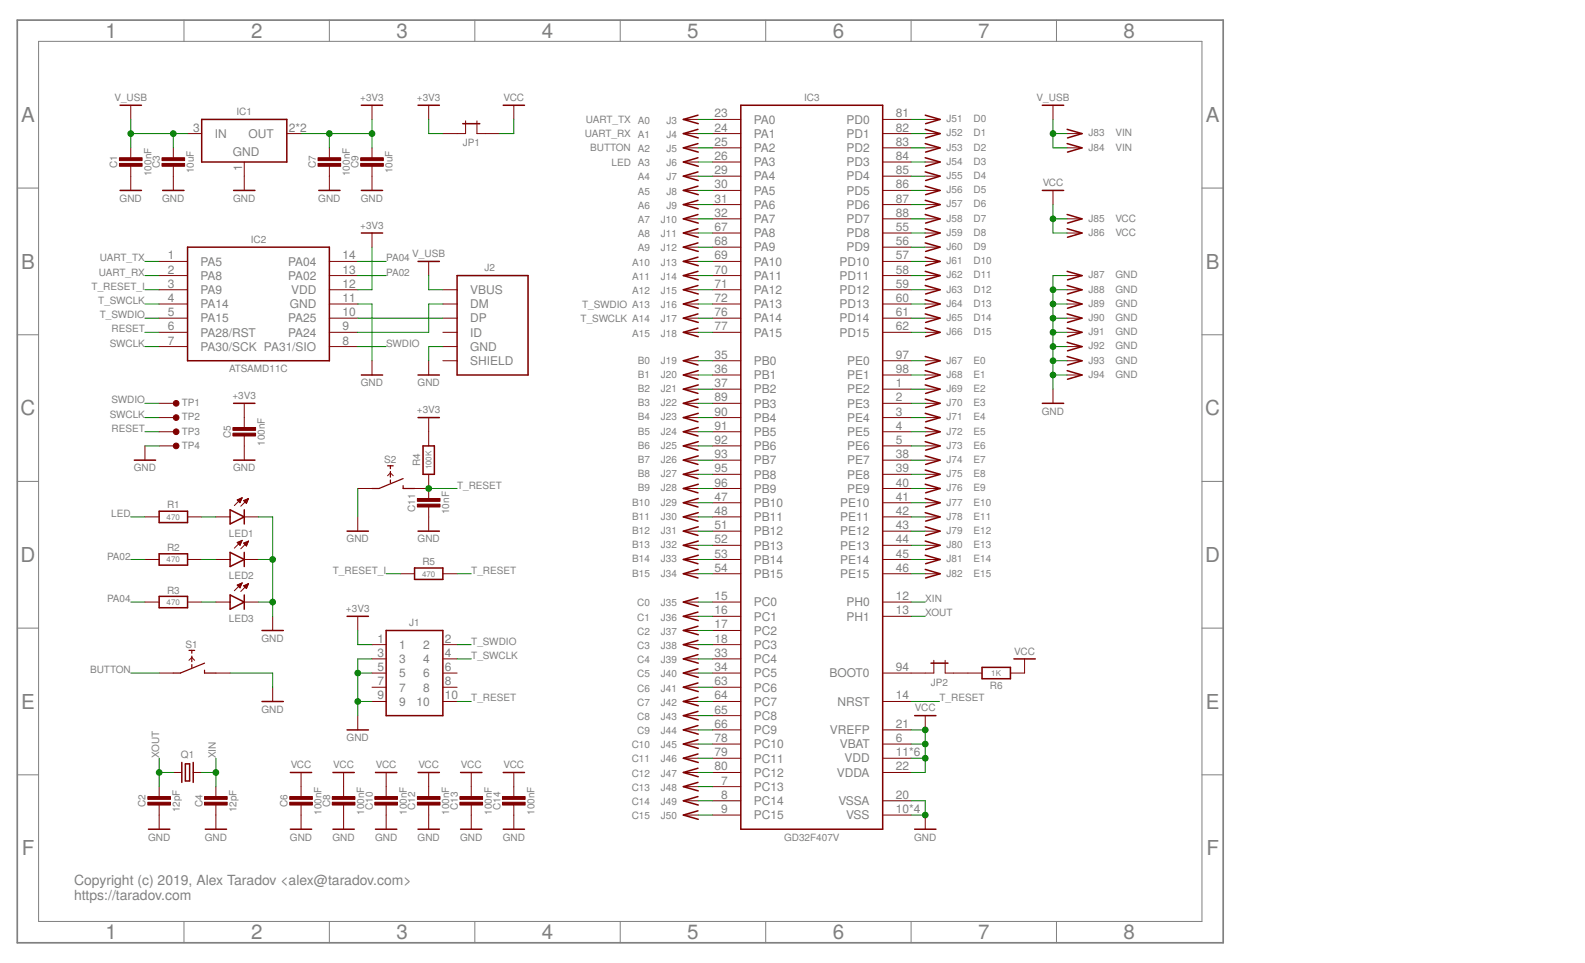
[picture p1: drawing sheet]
<svg xmlns="http://www.w3.org/2000/svg" width="356mm" height="216mm" viewBox="0 0 356 216" stroke-linecap="round" stroke-linejoin="round" font-family="sans-serif">
<path d="M3.9 4.5h270.5v206.9h-270.5z" fill="none" stroke="#808080" stroke-width=".38"/>
<g fill="none" stroke="#808080" stroke-width=".22">
<path d="M8.7 9.3h261v197.3h-261zM41.3 4.5v4.8M73.9 4.5v4.8M106.5 4.5v4.8M139.1 4.5v4.8M171.8 4.5v4.8M204.4 4.5v4.8M237 4.5v4.8M3.9 42.2h4.8M269.7 42.2h4.7M3.9 75.1h4.8M269.7 75.1h4.7"/>
<path d="M3.9 107.9h4.8M269.7 107.9h4.7M3.9 140.8h4.8M269.7 140.8h4.7M3.9 173.7h4.8M269.7 173.7h4.7M41.3 206.6v4.8M73.9 206.6v4.8M106.5 206.6v4.8M139.1 206.6v4.8M171.8 206.6v4.8M204.4 206.6v4.8"/>
<path d="M237 206.6v4.8"/>
</g>
<g fill="none" stroke="#800000" stroke-width=".34">
<path d="M26.9 23.6h4.8M45.3 26.8h19v9.5h-19zM81.1 23.6h4.7M93.8 23.6h4.8M103.8 27.7h3.8M112.9 23.6h4.8M156.6 25.8l-3.3 1 3.4 .9M156.6 32.2l-3.3 .9 3.4 1M156.6 29l-3.3 1 3.4 .9M156.6 35.4l-3.3 .9 3.4 1M156.6 38.5l-3.3 1 3.4 1M166.2 23.6h31.8v162.3h-31.8z"/>
<path d="M207.6 25.8l3.3 1-3.2 .9M207.6 29l3.3 1-3.2 .9M207.6 32.2l3.3 .9-3.2 1M207.6 35.4l3.3 .9-3.2 1M207.6 38.5l3.3 1-3.2 1M233.8 23.6h4.8M239.4 29l3.4 1-3.3 .9M239.4 32.2l3.4 .9-3.3 1M26.9 42.7h4.8M36.5 42.7h4.8M42.1 55.4h31.8v25.5h-31.8zM52.4 42.7h4.8"/>
<path d="M71.5 42.7h4.8M81.1 52.2h4.7M81.1 42.7h4.7M93.8 58.6h4.8M156.6 41.7l-3.3 1 3.4 .9M156.6 44.9l-3.3 1 3.4 .9M156.6 48.1l-3.3 1 3.4 .9M156.6 51.3l-3.3 .9 3.4 1M156.6 54.5l-3.3 .9 3.4 1M156.6 57.7l-3.3 .9 3.4 1M207.6 41.7l3.3 1-3.2 .9M207.6 44.9l3.3 1-3.2 .9"/>
<path d="M207.6 48.1l3.3 1-3.2 .9M207.6 51.3l3.3 .9-3.2 1M207.6 54.5l3.3 .9-3.2 1M207.6 57.7l3.3 .9-3.2 1M233.8 42.7h4.8M239.4 51.3l3.4 .9-3.3 1M239.4 48.1l3.4 1-3.3 .9M102.6 61.8h15.9v22.3h-15.9zM156.6 60.8l-3.3 1 3.4 .9M156.6 64l-3.3 1 3.4 .9M156.6 67.2l-3.3 1 3.4 .9M156.6 70.4l-3.3 .9 3.4 1"/>
<path d="M156.6 73.6l-3.3 .9 3.4 1M156.7 79.9l-3.4 1 3.3 .9M207.6 60.8l3.3 1-3.2 .9M207.6 64l3.3 1-3.2 .9M207.6 67.2l3.3 1-3.2 .9M207.6 70.4l3.3 .9-3.2 1M207.6 73.6l3.3 .9-3.2 1M207.6 79.9l3.3 1-3.2 .9M239.4 60.8l3.4 1-3.3 .9M239.4 64l3.4 1-3.3 .9M239.4 67.2l3.4 1-3.3 .9M239.4 70.4l3.4 .9-3.3 1"/>
<path d="M239.4 73.6l3.4 .9-3.3 1M239.4 76.8l3.4 .9-3.3 1M239.4 79.9l3.4 1-3.3 .9M52.4 90.4h4.8M81.1 84.1h4.7M93.8 84.1h4.8M93.8 93.6h4.8M94.9 100h2.6v6.3h-2.6zM156.7 83.1l-3.4 1 3.3 .9M156.7 86.3l-3.4 .9 3.3 1M156.7 89.5l-3.4 .9 3.3 1M156.7 92.7l-3.4 .9 3.3 1"/>
<path d="M156.7 95.8l-3.4 1 3.3 .9M156.7 99l-3.4 1 3.3 .9M207.6 83.1l3.3 1-3.2 .9M207.6 86.3l3.3 .9-3.2 1M207.6 89.5l3.3 .9-3.2 1M207.6 92.7l3.3 .9-3.2 1M207.6 95.8l3.3 1-3.2 .9M207.6 99l3.3 1-3.2 .9M233.8 90.4h4.8M239.4 83.1l3.4 1-3.3 .9M30.1 103.2h4.8M35.7 114.6h6.4v2.6h-6.4z"/>
<path d="M51.6 114.3l3.2 1.6-3.2 1.6zM52.4 103.2h4.8M54.8 114.3v3.2M77.9 119.1h4.8M93.8 119.1h4.8M156.7 102.2l-3.4 1 3.3 .9M156.7 105.4l-3.4 .9 3.3 1M156.7 108.6l-3.4 .9 3.3 1M156.7 111.8l-3.4 .9 3.3 1M156.7 114.9l-3.4 1 3.3 .9M156.7 118.1l-3.4 1 3.3 .9M207.6 102.2l3.3 1-3.2 .9"/>
<path d="M207.6 105.4l3.3 .9-3.2 1M207.6 108.6l3.3 .9-3.2 1M207.6 111.8l3.3 .9-3.2 1M207.6 114.9l3.3 1-3.2 .9M207.6 118.1l3.3 1-3.2 .9M35.7 124.2h6.4v2.5h-6.4zM35.7 133.7h6.4v2.5h-6.4zM51.6 123.8l3.2 1.6-3.2 1.6zM51.6 133.4l3.2 1.6-3.2 1.6zM54.8 123.8v3.2M54.8 133.4v3.2M77.9 138.2h4.8"/>
<path d="M93 127.3h6.4v2.6h-6.4zM156.6 134l-3.3 1 3.4 .9M156.6 137.2l-3.3 1 3.4 .9M156.7 121.3l-3.4 1 3.3 .9M156.7 124.5l-3.4 .9 3.3 1M156.7 127.7l-3.4 .9 3.3 1M207.6 121.3l3.3 1-3.2 .9M207.6 124.5l3.3 .9-3.2 1M207.6 127.7l3.3 .9-3.2 1M58.8 141.4h4.8M58.8 157.3h4.8M86.6 141.4h12.8v19h-12.8z"/>
<path d="M156.6 140.4l-3.3 1 3.4 .9M156.6 143.6l-3.3 .9 3.4 1M156.6 146.8l-3.3 .9 3.4 1M156.6 149.9l-3.3 1 3.4 .9M156.6 153.1l-3.3 1 3.4 .9M156.6 156.3l-3.3 1 3.4 .9M156.6 159.5l-3.3 .9 3.4 1M208.9 148.7h3.8M220.3 149.6h6.4v2.6h-6.4zM227.5 147.7h4.8M40.8 170.9v4.5M41.6 171.3h.9v3.8h-.9z"/>
<path d="M43.3 170.9v4.5M65.2 173.2h4.7M74.7 173.2h4.8M77.9 163.6h4.8M84.2 173.2h4.8M93.8 173.2h4.8M103.3 173.2h4.8M112.9 173.2h4.8M156.6 162.7l-3.3 .9 3.4 1M156.6 165.9l-3.3 .9 3.4 1M156.6 169l-3.3 1 3.4 .9M156.6 172.2l-3.3 1 3.4 .9"/>
<path d="M156.6 175.4l-3.3 1 3.4 .9M156.6 178.6l-3.3 .9 3.4 1M205.2 160.4h4.8M33.3 185.9h4.8M46.1 185.9h4.7M65.2 185.9h4.7M74.7 185.9h4.8M84.2 185.9h4.8M93.8 185.9h4.8M103.3 185.9h4.8M112.9 185.9h4.8M156.6 181.8l-3.3 .9 3.4 1"/>
<path d="M205.2 185.9h4.8"/>
</g>
<g fill="none" stroke="#800000" stroke-width=".22">
<path d="M29.3 23.6v3.2M29.3 33.1v2.3M29.3 37.3v5.4M38.9 33.1v2.3M38.9 37.3v5.4M42.1 30h3.2M54.8 36.3v6.4M64.3 30h3.2M73.9 33.1v2.3M73.9 37.3v5.4M83.5 23.6v3.2M83.5 33.1v2.3"/>
<path d="M83.5 37.3v5.4M96.2 23.6v3.2M104.5 27.1v2.9h-5.1M107 27.1v2.9h5.1M115.3 23.6v3.2M153.5 26.8h3.2M153.5 33.1h3.2M153.5 30h3.2M153.5 36.3h3.2M153.5 39.5h3.2M159.9 26.8h6.3M159.9 33.1h6.3"/>
<path d="M159.9 30h6.3M159.9 36.3h6.3M159.9 39.5h6.3M198 26.8h6.4M198 33.1h6.4M198 30h6.4M198 36.3h6.4M198 39.5h6.4M207.6 26.8h3.2M207.6 33.1h3.2M207.6 30h3.2M207.6 36.3h3.2"/>
<path d="M207.6 39.5h3.2M236.2 23.6v3.2M239.4 33.1h3.2M239.4 30h3.2M35.7 58.6h6.4M73.9 58.6h6.4M83.5 52.2v3.2M96.2 58.6v3.2M153.5 58.6h3.2M153.5 42.7h3.2M153.5 45.9h3.2M153.5 49.1h3.2"/>
<path d="M153.5 52.2h3.2M153.5 55.4h3.2M159.9 58.6h6.3M159.9 42.7h6.3M159.9 45.9h6.3M159.9 49.1h6.3M159.9 52.2h6.3M159.9 55.4h6.3M198 58.6h6.4M198 42.7h6.4M198 45.9h6.4M198 49.1h6.4"/>
<path d="M198 52.2h6.4M198 55.4h6.4M207.6 58.6h3.2M207.6 42.7h3.2M207.6 45.9h3.2M207.6 49.1h3.2M207.6 52.2h3.2M207.6 55.4h3.2M236.2 42.7v3.2M239.4 49.1h3.2M239.4 52.2h3.2M35.7 74.5h6.4"/>
<path d="M35.7 61.8h6.4M35.7 65h6.4M35.7 68.2h6.4M35.7 71.3h6.4M35.7 77.7h6.4M73.9 74.5h6.4M73.9 61.8h6.4M73.9 65h6.4M73.9 68.2h6.4M73.9 71.3h6.4M73.9 77.7h6.4M99.4 74.5h3.2"/>
<path d="M99.4 65h3.2M99.4 68.2h3.2M99.4 71.3h3.2M99.4 77.7h3.2M153.5 74.5h3.2M153.5 61.8h3.2M153.5 65h3.2M153.5 68.2h3.2M153.5 71.3h3.2M159.9 74.5h6.3M159.9 61.8h6.3M159.9 65h6.3"/>
<path d="M159.9 68.2h6.3M159.9 71.3h6.3M198 74.5h6.4M198 61.8h6.4M198 65h6.4M198 68.2h6.4M198 71.3h6.4M207.6 74.5h3.2M207.6 61.8h3.2M207.6 65h3.2M207.6 68.2h3.2M207.6 71.3h3.2"/>
<path d="M239.4 74.5h3.2M239.4 61.8h3.2M239.4 65h3.2M239.4 68.2h3.2M239.4 71.3h3.2M239.4 77.7h3.2M32.5 100v3.2M35.7 90.4h3.2M35.7 93.6h3.2M35.7 96.8h3.2M35.7 100h3.2M54.8 90.4v5.4"/>
<path d="M54.8 97.7v5.5M83.5 80.9v3.2M96.2 80.9v3.2M96.2 93.6v6.4M99.4 80.9h3.2M153.5 90.4h3.2M153.5 93.6h3.2M153.5 96.8h3.2M153.5 100h3.2M153.5 80.9h3.2M153.5 84.1h3.2M153.5 87.2h3.2"/>
<path d="M159.9 90.4h6.3M159.9 93.6h6.3M159.9 96.8h6.3M159.9 100h6.3M159.9 80.9h6.3M159.9 84.1h6.3M159.9 87.2h6.3M198 90.4h6.4M198 93.6h6.4M198 96.8h6.4M198 100h6.4M198 80.9h6.4"/>
<path d="M198 84.1h6.4M198 87.2h6.4M207.6 90.4h3.2M207.6 93.6h3.2M207.6 96.8h3.2M207.6 100h3.2M207.6 80.9h3.2M207.6 84.1h3.2M207.6 87.2h3.2M236.2 87.2v3.2M239.4 80.9h3.2M239.4 84.1h3.2"/>
<path d="M32.5 115.9h3.2M42.1 115.9h3.2M48.4 115.9h3.2M53.2 112.1l1.1-.5-.5 1.1zM53.3 112.2h.8M53.3 112h.8M53.5 112.3h.5M53.6 112.5h.3M53.7 111.9h.5M53.8 112.6h.1M54.1 111.7h.2M54.3 111.6l-1.7 1.7"/>
<path d="M54.7 112.2l1.1-.4-.5 1.1zM54.8 112.3h.7M54.8 112.2h.8M54.8 115.9h3.2M54.9 112.5h.5M55.1 112.6h.3M55.1 112h.5M55.2 112.8h.1M55.5 111.9h.2M55.8 111.8l-1.8 1.7M80.3 115.9v3.2M80.3 109.5h3.2"/>
<path d="M87 106.7l.6-.7 .6 .7M93 109.5h3.2M96.2 106.3v5.5M96.2 113.7v5.4M153.5 103.2h3.2M153.5 106.3h3.2M153.5 109.5h3.2M153.5 112.7h3.2M153.5 115.9h3.2M153.5 119.1h3.2M159.9 103.2h6.3M159.9 106.3h6.3"/>
<path d="M159.9 109.5h6.3M159.9 112.7h6.3M159.9 115.9h6.3M159.9 119.1h6.3M198 103.2h6.4M198 106.3h6.4M198 109.5h6.4M198 112.7h6.4M198 115.9h6.4M198 119.1h6.4M207.6 103.2h3.2M207.6 106.3h3.2"/>
<path d="M207.6 109.5h3.2M207.6 112.7h3.2M207.6 115.9h3.2M207.6 119.1h3.2M32.5 125.4h3.2M32.5 135h3.2M42.1 125.4h3.2M42.1 135h3.2M48.4 125.4h3.2M48.4 135h3.2M53.2 121.6l1.1-.5-.5 1.2zM53.2 131.2l1.1-.5-.5 1.1z"/>
<path d="M53.3 131.1h.8M53.3 121.7h.8M53.3 121.6h.8M53.3 131.3h.8M53.5 121.9h.5M53.5 131.4h.5M53.6 122h.3M53.7 131.6h.2M53.7 131h.5M53.7 121.4h.5M53.8 122.2h.1M53.8 131.8h.1"/>
<path d="M54.1 121.3h.2M54.1 130.8h.2M54.3 121.1l-1.7 1.8M54.3 130.7l-1.7 1.7M54.7 131.3l1.1-.4-.5 1.1zM54.7 131.3h.9M54.8 121.9h.7M54.8 121.7h.8M54.8 131.4h.7M54.8 125.4h3.2M54.8 135h3.2M54.9 122h.5"/>
<path d="M54.9 131.6h.5M55.1 122.2h.3M55.1 131.8h.3M55.1 121.6h.5M55.1 131.1h.5M55.2 122.4h.1M55.2 131.9h.1M55.5 131h.2M55.5 121.4h.2M55.8 121.3l-1.8 1.7M55.8 121.3l-1.1 .5 .6 .6M55.8 121.3l-.5 1.1"/>
<path d="M55.8 130.9l-1.8 1.7M61.2 138.2v3.2M80.3 138.2v3.2M89.8 128.6h3.2M99.4 128.6h3.2M153.5 125.4h3.2M153.5 135h3.2M153.5 122.3h3.2M153.5 128.6h3.2M153.5 138.2h3.2M159.9 125.4h6.3M159.9 135h6.3"/>
<path d="M159.9 122.3h6.3M159.9 128.6h6.3M159.9 138.2h6.3M198 125.4h6.4M198 135h6.4M198 122.3h6.4M198 128.6h6.4M198 138.2h6.4M207.6 125.4h3.2M207.6 122.3h3.2M207.6 128.6h3.2M35.7 150.9h3.2"/>
<path d="M42.4 148l.6-.6 .7 .6M48.4 150.9h3.2M61.2 154.1v3.2M83.5 144.5h3.1M83.5 147.7h3.1M83.5 150.9h3.1M83.5 154.1h3.1M83.5 157.3h3.1M99.4 144.5h3.2M99.4 147.7h3.2M99.4 150.9h3.2M99.4 154.1h3.2"/>
<path d="M99.4 157.3h3.2M153.5 144.5h3.2M153.5 147.7h3.2M153.5 150.9h3.2M153.5 154.1h3.2M153.5 157.3h3.2M153.5 141.4h3.2M159.9 144.5h6.3M159.9 147.7h6.3M159.9 150.9h6.3M159.9 154.1h6.3M159.9 157.3h6.3"/>
<path d="M159.9 141.4h6.3M198 157.3h6.4M209.5 148v2.9h-11.5M212 148v2.9h8.3M229.9 147.7v3.2h-3.2M35.7 176.4v2.2M38.9 173.2h1.9M43.3 173.2h2M48.4 176.4v2.2M67.5 173.2v5.4M77.1 173.2v5.4M80.3 160.4v3.2"/>
<path d="M86.6 173.2v5.4M96.2 173.2v5.4M105.7 173.2v5.4M115.3 173.2v5.4M153.5 170h3.2M153.5 179.5h3.2M153.5 173.2h3.2M153.5 163.6h3.2M153.5 166.8h3.2M153.5 160.4h3.2M153.5 176.4h3.2M159.9 170h6.3"/>
<path d="M159.9 179.5h6.3M159.9 173.2h6.3M159.9 163.6h6.3M159.9 166.8h6.3M159.9 160.4h6.3M159.9 176.4h6.3M198 170h6.4M198 179.5h6.4M198 173.2h6.4M198 163.6h6.4M198 166.8h6.4M207.6 160.4v3.2"/>
<path d="M35.7 180.5v5.4M48.4 180.5v5.4M67.5 180.5v5.4M77.1 180.5v5.4M86.6 180.5v5.4M96.2 180.5v5.4M105.7 180.5v5.4M115.3 180.5v5.4M153.5 182.7h3.2M159.9 182.7h6.3M198 182.7h6.4M207.6 182.7v3.2"/>
</g>
<g fill="#800000" stroke="#800000" stroke-width=".22">
<path d="M26.8 35.4h5.1v.6h-5.1z"/>
<path d="M26.8 36.6h5.1v.7h-5.1z"/>
<path d="M71.4 35.4h5v.6h-5z"/>
<path d="M71.4 36.6h5v.7h-5z"/>
<path d="M65 178.6h5.1v.6h-5.1z"/>
<path d="M65 179.9h5.1v.6h-5.1z"/>
<path d="M84.1 178.6h5.1v.6h-5.1z"/>
<path d="M84.1 179.9h5.1v.6h-5.1z"/>
<path d="M74.5 178.6h5.1v.6h-5.1z"/>
<path d="M74.5 179.9h5.1v.6h-5.1z"/>
<path d="M93.6 111.8h5.1v.6h-5.1z"/>
<path d="M93.6 113h5.1v.7h-5.1z"/>
<path d="M52.3 95.8h5v.7h-5z"/>
<path d="M52.3 97.1h5v.6h-5z"/>
<path d="M93.6 178.6h5.1v.6h-5.1z"/>
<path d="M93.6 179.9h5.1v.6h-5.1z"/>
<path d="M112.7 178.6h5.1v.6h-5.1z"/>
<path d="M112.7 179.9h5.1v.6h-5.1z"/>
<path d="M103.2 178.6h5.1v.6h-5.1z"/>
<path d="M103.2 179.9h5.1v.6h-5.1z"/>
<path d="M33.2 178.6h5v.6h-5z"/>
<path d="M33.2 179.9h5v.6h-5z"/>
<path d="M45.9 178.6h5.1v.6h-5.1z"/>
<path d="M45.9 179.9h5.1v.6h-5.1z"/>
<path d="M36.3 35.4h5.1v.6h-5.1z"/>
<path d="M36.3 36.6h5.1v.7h-5.1z"/>
<path d="M80.9 35.4h5.1v.6h-5.1z"/>
<path d="M80.9 36.6h5.1v.7h-5.1z"/>
</g>
<g fill="#800000" stroke="#800000" stroke-width=".22">
<circle cx="39.5" cy="90.4" r=".64"/>
<circle cx="39.5" cy="93.6" r=".64"/>
<circle cx="39.5" cy="96.8" r=".64"/>
<circle cx="39.5" cy="100" r=".64"/>
</g>
<path d="M87 104.4h1.2M87.6 104.4v.7M87.6 105.7v1.3M87.6 107.6v.6M90.4 107.3l-5.4 2.2h-1.5M90.4 108.9v.6h2.6M42.4 145.8h1.3M43 145.8v.7M43 147.1v1.3M43 149v.6M45.9 148.7l-5.4 2.2h-1.6M45.9 150.3v.6h2.5" fill="none" stroke="#800000" stroke-width=".28"/>
<g fill="none" stroke="#008000" stroke-width=".22">
<path d="M29.3 26.8v6.3M29.3 30h12.8M38.9 30v3.1M67.5 30h16M73.9 30v3.1M83.5 26.8v6.3M96.2 26.8v3.2h3.2M115.3 26.8v3.2h-3.2M156.7 30h3.2M156.7 33.1h3.2M156.7 26.8h3.2M156.7 36.3h3.2"/>
<path d="M156.7 39.5h3.2M204.4 30h3.2M204.4 33.1h3.2M204.4 26.8h3.2M204.4 36.3h3.2M204.4 39.5h3.2M236.2 26.8v6.3h3.2M236.2 30h3.2M32.5 58.6h3.2M80.3 58.6h6.3M83.5 55.4v9.6h-3.2M156.7 58.6h3.2"/>
<path d="M156.7 49.1h3.2M156.7 52.2h3.2M156.7 42.7h3.2M156.7 45.9h3.2M156.7 55.4h3.2M204.4 58.6h3.2M204.4 49.1h3.2M204.4 52.2h3.2M204.4 42.7h3.2M204.4 45.9h3.2M204.4 55.4h3.2M236.2 45.9v6.3h3.2"/>
<path d="M236.2 49.1h3.2M32.5 74.5h3.2M32.5 68.2h3.2M32.5 71.3h3.2M32.5 77.7h3.2M32.5 61.8h3.2M32.5 65h3.2M80.3 68.2h3.2v12.7M80.3 71.3h19.1M80.3 77.7h6.3M80.3 61.8h6.3M96.2 61.8v3.2h3.2"/>
<path d="M99.4 68.2h-3.2v6.3h-15.9M99.4 77.7h-3.2v3.2M156.7 74.5h3.2M156.7 68.2h3.2M156.7 71.3h3.2M156.7 61.8h3.2M156.7 65h3.2M204.4 74.5h3.2M204.4 68.2h3.2M204.4 71.3h3.2M204.4 61.8h3.2M204.4 65h3.2"/>
<path d="M236.2 74.5h3.2M236.2 68.2h3.2M236.2 71.3h3.2M236.2 77.7h3.2M236.2 65h3.2M239.4 61.8h-3.2v25.4M32.5 100h3.2M32.5 90.4h3.2M32.5 93.6h3.2M32.5 96.8h3.2M156.7 100h3.2M156.7 80.9h3.2"/>
<path d="M156.7 84.1h3.2M156.7 90.4h3.2M156.7 93.6h3.2M156.7 96.8h3.2M156.7 87.2h3.2M204.4 100h3.2M204.4 80.9h3.2M204.4 84.1h3.2M204.4 90.4h3.2M204.4 93.6h3.2M204.4 96.8h3.2M204.4 87.2h3.2"/>
<path d="M236.2 80.9h3.2M236.2 84.1h3.2M29.3 115.9h3.2M45.3 115.9h3.1M58 115.9h3.2v22.3M80.3 109.5v6.4M96.2 109.5h6.4M156.7 115.9h3.2M156.7 109.5h3.2M156.7 103.2h3.2M156.7 106.3h3.2M156.7 112.7h3.2"/>
<path d="M156.7 119.1h3.2M204.4 115.9h3.2M204.4 109.5h3.2M204.4 103.2h3.2M204.4 106.3h3.2M204.4 112.7h3.2M204.4 119.1h3.2M29.3 135h3.2M29.3 125.4h3.2M45.3 135h3.1M45.3 125.4h3.1M58 135h3.2"/>
<path d="M58 125.4h3.2M86.6 128.6h3.2M102.6 128.6h3.1M156.7 135h3.2M156.7 125.4h3.2M156.7 128.6h3.2M156.7 122.3h3.2M156.7 138.2h3.2M204.4 135h3.2M204.4 125.4h3.2M204.4 128.6h3.2M204.4 122.3h3.2"/>
<path d="M204.4 138.2h3.2M29.3 150.9h6.4M51.6 150.9h9.6v3.2M80.3 141.4v3.1h3.2M80.3 150.9h3.2M80.3 157.3h3.2M83.5 147.7h-3.2v12.7M102.6 147.7h3.1M102.6 157.3h3.1M102.6 144.5h3.1M156.7 147.7h3.2M156.7 150.9h3.2"/>
<path d="M156.7 157.3h3.2M156.7 144.5h3.2M156.7 141.4h3.2M156.7 154.1h3.2M204.4 157.3h6.4M35.7 173.2h3.2M35.7 170v6.4M45.3 173.2h3.1M48.4 170v6.4M156.7 179.5h3.2M156.7 163.6h3.2M156.7 173.2h3.2"/>
<path d="M156.7 170h3.2M156.7 166.8h3.2M156.7 160.4h3.2M156.7 176.4h3.2M204.4 179.5h3.2v3.2h-3.2M204.4 163.6h3.2v9.6h-3.2M204.4 170h3.2M204.4 166.8h3.2M156.7 182.7h3.2"/>
</g>
<g fill="#008000" stroke="#008000" stroke-width=".22">
<circle cx="80.3" cy="150.9" r=".64"/>
<circle cx="80.3" cy="157.3" r=".64"/>
<circle cx="61.2" cy="135" r=".64"/>
<circle cx="61.2" cy="125.4" r=".64"/>
<circle cx="236.2" cy="84.1" r=".64"/>
<circle cx="236.2" cy="80.9" r=".64"/>
<circle cx="236.2" cy="77.7" r=".64"/>
<circle cx="236.2" cy="74.5" r=".64"/>
<circle cx="236.2" cy="71.3" r=".64"/>
<circle cx="236.2" cy="68.2" r=".64"/>
<circle cx="236.2" cy="65" r=".64"/>
<circle cx="207.6" cy="182.7" r=".64"/>
<circle cx="29.3" cy="30" r=".64"/>
<circle cx="38.9" cy="30" r=".64"/>
<circle cx="236.2" cy="30" r=".64"/>
<circle cx="73.9" cy="30" r=".64"/>
<circle cx="83.5" cy="30" r=".64"/>
<circle cx="96.2" cy="109.5" r=".64"/>
<circle cx="207.6" cy="163.6" r=".64"/>
<circle cx="207.6" cy="166.8" r=".64"/>
<circle cx="207.6" cy="170" r=".64"/>
<circle cx="236.2" cy="49.1" r=".64"/>
<circle cx="48.4" cy="173.2" r=".64"/>
<circle cx="35.7" cy="173.2" r=".64"/>
</g>
<g font-size="4.6" fill="#808080">
<text x="23.7" y="8.5">1</text>
<text x="56.3" y="8.5">2</text>
<text x="88.9" y="8.5">3</text>
<text x="121.6" y="8.5">4</text>
<text x="154.2" y="8.5">5</text>
<text x="186.8" y="8.5">6</text>
<text x="219.5" y="8.5">7</text>
<text x="252.1" y="8.5">8</text>
<text x="4.7" y="27.3">A</text>
<text x="270.5" y="27.3">A</text>
<text x="4.7" y="60.2">B</text>
<text x="270.5" y="60.2">B</text>
<text x="4.6" y="93.1">C</text>
<text x="270.4" y="93.1">C</text>
<text x="4.6" y="126">D</text>
<text x="270.4" y="126">D</text>
<text x="4.7" y="158.9">E</text>
<text x="270.5" y="158.9">E</text>
<text x="4.9" y="191.8">F</text>
<text x="270.7" y="191.8">F</text>
<text x="23.7" y="210.6">1</text>
<text x="56.3" y="210.6">2</text>
<text x="88.9" y="210.6">3</text>
<text x="121.6" y="210.6">4</text>
<text x="154.2" y="210.6">5</text>
<text x="186.8" y="210.6">6</text>
<text x="219.5" y="210.6">7</text>
<text x="252.1" y="210.6">8</text>
</g>
<g font-size="3.1" fill="#808080">
<text x="16.6" y="198.5">Copyright (c) 2019, Alex Taradov &lt;alex@taradov.com&gt;</text>
<text x="16.6" y="201.8">https://taradov.com</text>
</g>
<g font-size="2.7" fill="#808080">
<text x="43.3" y="29.5">3</text>
<text x="64.8" y="29.5">2*2</text>
<text x="160.3" y="26.3">23</text>
<text x="160.3" y="29.5">24</text>
<text x="169.1" y="27.7">PA0</text>
<text x="189.9" y="27.7">PD0</text>
<text x="201" y="26.3">81</text>
<text x="201" y="29.5">82</text>
<text x="48.2" y="30.9">IN</text>
<text x="52.3" y="35.1">GND</text>
<text x="55.8" y="30.9">OUT</text>
<text x="160.3" y="32.7">25</text>
<text x="160.3" y="35.9">26</text>
<text x="169.1" y="30.9">PA1</text>
<text x="169.1" y="34.1">PA2</text>
<text x="189.9" y="30.9">PD1</text>
<text x="189.9" y="34.1">PD2</text>
<text x="201" y="32.7">83</text>
<text x="201" y="35.9">84</text>
<text x="54.4" y="38.3" transform="rotate(-90 54.4 38.3)">1</text>
<text x="160.3" y="39.1">29</text>
<text x="169.1" y="37.3">PA3</text>
<text x="169.1" y="40.5">PA4</text>
<text x="189.9" y="37.3">PD3</text>
<text x="189.9" y="40.5">PD4</text>
<text x="201" y="39.1">85</text>
<text x="160.3" y="42.2">30</text>
<text x="160.3" y="45.4">31</text>
<text x="169.1" y="43.6">PA5</text>
<text x="169.1" y="46.8">PA6</text>
<text x="189.9" y="43.6">PD5</text>
<text x="189.9" y="46.8">PD6</text>
<text x="201" y="42.2">86</text>
<text x="201" y="45.4">87</text>
<text x="160.3" y="48.6">32</text>
<text x="160.3" y="51.8">67</text>
<text x="169.1" y="50">PA7</text>
<text x="169.1" y="53.2">PA8</text>
<text x="189.9" y="50">PD7</text>
<text x="189.9" y="53.2">PD8</text>
<text x="201" y="48.6">88</text>
<text x="201" y="51.8">55</text>
<text x="37.6" y="58.2">1</text>
<text x="45" y="59.6">PA5</text>
<text x="64.6" y="59.6">PA04</text>
<text x="76.8" y="58.2">14</text>
<text x="160.3" y="55">68</text>
<text x="160.3" y="58.2">69</text>
<text x="169.1" y="56.4">PA9</text>
<text x="169.1" y="59.6">PA10</text>
<text x="188.4" y="59.6">PD10</text>
<text x="189.9" y="56.4">PD9</text>
<text x="201" y="55">56</text>
<text x="201" y="58.2">57</text>
<text x="37.6" y="61.3">2</text>
<text x="37.6" y="64.5">3</text>
<text x="45" y="62.7">PA8</text>
<text x="45" y="65.9">PA9</text>
<text x="64.6" y="62.7">PA02</text>
<text x="65.3" y="65.9">VDD</text>
<text x="76.8" y="61.3">13</text>
<text x="76.8" y="64.5">12</text>
<text x="105.5" y="65.9">VBUS</text>
<text x="160.3" y="61.3">70</text>
<text x="160.3" y="64.5">71</text>
<text x="169.1" y="62.7">PA11</text>
<text x="169.1" y="65.9">PA12</text>
<text x="188.4" y="62.7">PD11</text>
<text x="188.4" y="65.9">PD12</text>
<text x="201" y="61.3">58</text>
<text x="201" y="64.5">59</text>
<text x="37.6" y="67.7">4</text>
<text x="37.6" y="70.9">5</text>
<text x="45" y="69.1">PA14</text>
<text x="65" y="69.1">GND</text>
<text x="76.8" y="67.7">11</text>
<text x="76.8" y="70.9">10</text>
<text x="105.5" y="69.1">DM</text>
<text x="160.3" y="67.7">72</text>
<text x="160.3" y="70.9">76</text>
<text x="169.1" y="69.1">PA13</text>
<text x="188.4" y="69.1">PD13</text>
<text x="201" y="67.7">60</text>
<text x="201" y="70.9">61</text>
<text x="37.6" y="74.1">6</text>
<text x="37.6" y="77.3">7</text>
<text x="45" y="75.5">PA28/RST</text>
<text x="45" y="72.3">PA15</text>
<text x="64.6" y="72.3">PA25</text>
<text x="64.6" y="75.5">PA24</text>
<text x="76.8" y="74.1">9</text>
<text x="76.8" y="77.3">8</text>
<text x="105.5" y="72.3">DP</text>
<text x="105.5" y="75.5">ID</text>
<text x="160.3" y="74.1">77</text>
<text x="169.1" y="72.3">PA14</text>
<text x="169.1" y="75.5">PA15</text>
<text x="188.4" y="72.3">PD14</text>
<text x="188.4" y="75.5">PD15</text>
<text x="201" y="74.1">62</text>
<text x="45" y="78.7">PA30/SCK PA31/SIO</text>
<text x="105.5" y="78.7">GND</text>
<text x="105.5" y="81.8">SHIELD</text>
<text x="160.3" y="80.4">35</text>
<text x="160.3" y="83.6">36</text>
<text x="169.1" y="81.8">PB0</text>
<text x="190" y="81.8">PE0</text>
<text x="201" y="80.4">97</text>
<text x="201" y="83.6">98</text>
<text x="160.3" y="86.8">37</text>
<text x="160.3" y="90">89</text>
<text x="169.1" y="85">PB1</text>
<text x="169.1" y="88.2">PB2</text>
<text x="190" y="85">PE1</text>
<text x="190" y="88.2">PE2</text>
<text x="201" y="86.8">1</text>
<text x="201" y="90">2</text>
<text x="160.3" y="93.2">90</text>
<text x="169.1" y="91.4">PB3</text>
<text x="169.1" y="94.6">PB4</text>
<text x="190" y="91.4">PE3</text>
<text x="190" y="94.6">PE4</text>
<text x="201" y="93.2">3</text>
<text x="160.3" y="96.3">91</text>
<text x="160.3" y="99.5">92</text>
<text x="169.1" y="97.7">PB5</text>
<text x="169.1" y="100.9">PB6</text>
<text x="190" y="97.7">PE5</text>
<text x="190" y="100.9">PE6</text>
<text x="201" y="96.3">4</text>
<text x="201" y="99.5">5</text>
<text x="160.3" y="102.7">93</text>
<text x="160.3" y="105.9">95</text>
<text x="169.1" y="104.1">PB7</text>
<text x="169.1" y="107.3">PB8</text>
<text x="190" y="104.1">PE7</text>
<text x="190" y="107.3">PE8</text>
<text x="201" y="102.7">38</text>
<text x="201" y="105.9">39</text>
<text x="160.3" y="109.1">96</text>
<text x="160.3" y="112.3">47</text>
<text x="169.1" y="110.5">PB9</text>
<text x="169.1" y="113.7">PB10</text>
<text x="188.5" y="113.7">PE10</text>
<text x="190" y="110.5">PE9</text>
<text x="201" y="109.1">40</text>
<text x="201" y="112.3">41</text>
<text x="160.3" y="115.4">48</text>
<text x="160.3" y="118.6">51</text>
<text x="169.1" y="116.8">PB11</text>
<text x="188.5" y="116.8">PE11</text>
<text x="201" y="115.4">42</text>
<text x="201" y="118.6">43</text>
<text x="160.3" y="121.8">52</text>
<text x="160.3" y="125">53</text>
<text x="169.1" y="120">PB12</text>
<text x="169.1" y="123.2">PB13</text>
<text x="188.5" y="120">PE12</text>
<text x="188.5" y="123.2">PE13</text>
<text x="201" y="121.8">44</text>
<text x="201" y="125">45</text>
<text x="160.3" y="128.2">54</text>
<text x="169.1" y="126.4">PB14</text>
<text x="169.1" y="129.6">PB15</text>
<text x="188.5" y="126.4">PE14</text>
<text x="188.5" y="129.6">PE15</text>
<text x="201" y="128.2">46</text>
<text x="160.3" y="134.5">15</text>
<text x="160.3" y="137.7">16</text>
<text x="169.1" y="135.9">PC0</text>
<text x="189.9" y="135.9">PH0</text>
<text x="201" y="134.5">12</text>
<text x="201" y="137.7">13</text>
<text x="160.3" y="140.9">17</text>
<text x="169.1" y="139.1">PC1</text>
<text x="169.1" y="142.3">PC2</text>
<text x="189.9" y="139.1">PH1</text>
<text x="84.7" y="144.1">1</text>
<text x="84.7" y="147.3">3</text>
<text x="89.6" y="145.5">1</text>
<text x="89.6" y="148.7">3</text>
<text x="94.9" y="145.5">2</text>
<text x="94.9" y="148.7">4</text>
<text x="99.8" y="144.1">2</text>
<text x="99.8" y="147.3">4</text>
<text x="160.3" y="144.1">18</text>
<text x="160.3" y="147.3">33</text>
<text x="169.1" y="145.5">PC3</text>
<text x="169.1" y="148.7">PC4</text>
<text x="84.7" y="150.5">5</text>
<text x="84.7" y="153.6">7</text>
<text x="89.6" y="151.9">5</text>
<text x="89.6" y="155">7</text>
<text x="94.9" y="151.9">6</text>
<text x="94.9" y="155">8</text>
<text x="99.8" y="150.5">6</text>
<text x="99.8" y="153.6">8</text>
<text x="160.3" y="150.5">34</text>
<text x="160.3" y="153.6">63</text>
<text x="169.1" y="151.9">PC5</text>
<text x="169.1" y="155">PC6</text>
<text x="186.1" y="151.9">BOOT0</text>
<text x="201" y="150.5">94</text>
<text x="84.7" y="156.8">9</text>
<text x="89.6" y="158.2">9</text>
<text x="93.5" y="158.2">10</text>
<text x="99.8" y="156.8">10</text>
<text x="160.3" y="156.8">64</text>
<text x="160.3" y="160">65</text>
<text x="169.1" y="158.2">PC7</text>
<text x="169.1" y="161.4">PC8</text>
<text x="187.9" y="158.2">NRST</text>
<text x="201" y="156.8">14</text>
<text x="160.3" y="163.2">66</text>
<text x="160.3" y="166.4">78</text>
<text x="169.1" y="164.6">PC9</text>
<text x="169.1" y="167.8">PC10</text>
<text x="186.2" y="164.6">VREFP</text>
<text x="188.4" y="167.8">VBAT</text>
<text x="201" y="163.2">21</text>
<text x="201" y="166.4">6</text>
<text x="160.3" y="169.6">79</text>
<text x="160.3" y="172.7">80</text>
<text x="169.1" y="171">PC11</text>
<text x="189.4" y="170.9">VDD</text>
<text x="201" y="169.6">11*6</text>
<text x="201" y="172.7">22</text>
<text x="161.8" y="175.9">7</text>
<text x="161.8" y="179.1">8</text>
<text x="169.1" y="174.1">PC12</text>
<text x="169.1" y="177.3">PC13</text>
<text x="187.7" y="174.1">VDDA</text>
<text x="201" y="179.1">20</text>
<text x="161.8" y="182.3">9</text>
<text x="169.1" y="180.5">PC14</text>
<text x="169.1" y="183.7">PC15</text>
<text x="188.1" y="180.5">VSSA</text>
<text x="189.8" y="183.7">VSS</text>
<text x="201" y="182.3">10*4</text>
</g>
<g font-size="2.2" fill="#808080">
<text x="25.7" y="22.6">V_USB</text>
<text x="80.8" y="22.6">+3V3</text>
<text x="93.5" y="22.6">+3V3</text>
<text x="113" y="22.6">VCC</text>
<text x="180.4" y="22.6">IC3</text>
<text x="232.6" y="22.6">V_USB</text>
<text x="53.1" y="25.8">IC1</text>
<text x="131.4" y="27.6">UART_TX A0</text>
<text x="149.5" y="27.7">J3</text>
<text x="212.4" y="27.4">J51</text>
<text x="218.4" y="27.4">D0</text>
<text x="103.8" y="32.8">JP1</text>
<text x="131.2" y="30.8">UART_RX A1</text>
<text x="132.4" y="33.9">BUTTON A2</text>
<text x="149.5" y="34.1">J5</text>
<text x="149.5" y="30.9">J4</text>
<text x="212.4" y="30.6">J52</text>
<text x="212.4" y="33.8">J53</text>
<text x="218.4" y="30.6">D1</text>
<text x="218.4" y="33.8">D2</text>
<text x="244.2" y="30.6">J83</text>
<text x="244.2" y="33.8">J84</text>
<text x="250.2" y="30.6">VIN</text>
<text x="250.2" y="33.8">VIN</text>
<text x="26.3" y="37.7" transform="rotate(-90 26.3 37.7)">C1</text>
<text x="34" y="39.5" transform="rotate(-90 34 39.5)">100nF</text>
<text x="35.9" y="37.7" transform="rotate(-90 35.9 37.7)">C3</text>
<text x="43.5" y="38.9" transform="rotate(-90 43.5 38.9)">10uF</text>
<text x="70.9" y="37.7" transform="rotate(-90 70.9 37.7)">C7</text>
<text x="78.5" y="39.5" transform="rotate(-90 78.5 39.5)">100nF</text>
<text x="80.4" y="37.7" transform="rotate(-90 80.4 37.7)">C9</text>
<text x="88.1" y="38.9" transform="rotate(-90 88.1 38.9)">10uF</text>
<text x="137.2" y="37.1">LED A3</text>
<text x="143.1" y="40.5">A4</text>
<text x="149.5" y="37.3">J6</text>
<text x="149.5" y="40.5">J7</text>
<text x="212.4" y="37">J54</text>
<text x="212.4" y="40.1">J55</text>
<text x="218.4" y="37">D3</text>
<text x="218.4" y="40.1">D4</text>
<text x="233.9" y="41.7">VCC</text>
<text x="26.8" y="45.2">GND</text>
<text x="36.4" y="45.2">GND</text>
<text x="52.3" y="45.2">GND</text>
<text x="71.4" y="45.2">GND</text>
<text x="81" y="45.2">GND</text>
<text x="143.1" y="43.6">A5</text>
<text x="143.1" y="46.8">A6</text>
<text x="149.5" y="43.6">J8</text>
<text x="149.5" y="46.8">J9</text>
<text x="212.4" y="43.3">J56</text>
<text x="212.4" y="46.5">J57</text>
<text x="218.4" y="43.3">D5</text>
<text x="218.4" y="46.5">D6</text>
<text x="80.8" y="51.3">+3V3</text>
<text x="143.1" y="50">A7</text>
<text x="143.1" y="53.2">A8</text>
<text x="148.3" y="50">J10</text>
<text x="148.3" y="53.2">J11</text>
<text x="212.4" y="49.7">J58</text>
<text x="212.4" y="52.9">J59</text>
<text x="218.4" y="49.7">D7</text>
<text x="218.4" y="52.9">D8</text>
<text x="244.2" y="52.9">J86</text>
<text x="244.2" y="49.7">J85</text>
<text x="250.2" y="52.9">VCC</text>
<text x="250.2" y="49.7">VCC</text>
<text x="22.4" y="58.6">UART_TX</text>
<text x="56.3" y="54.5">IC2</text>
<text x="86.6" y="58.6">PA04</text>
<text x="92.5" y="57.6">V_USB</text>
<text x="141.8" y="59.6">A10</text>
<text x="143.1" y="56.4">A9</text>
<text x="148.3" y="56.4">J12</text>
<text x="148.3" y="59.6">J13</text>
<text x="212.4" y="56.1">J60</text>
<text x="212.4" y="59.2">J61</text>
<text x="218.4" y="56.1">D9</text>
<text x="218.4" y="59.2">D10</text>
<text x="20.6" y="65">T_RESET_I</text>
<text x="22.2" y="61.8">UART_RX</text>
<text x="86.6" y="61.8">PA02</text>
<text x="108.7" y="60.8">J2</text>
<text x="141.8" y="62.7">A11</text>
<text x="141.8" y="65.9">A12</text>
<text x="148.3" y="62.7">J14</text>
<text x="148.3" y="65.9">J15</text>
<text x="212.4" y="62.4">J62</text>
<text x="212.4" y="65.6">J63</text>
<text x="218.4" y="62.4">D11</text>
<text x="218.4" y="65.6">D12</text>
<text x="244.2" y="62.4">J87</text>
<text x="244.2" y="65.6">J88</text>
<text x="250.2" y="62.4">GND</text>
<text x="250.2" y="65.6">GND</text>
<text x="22" y="68.2">T_SWCLK</text>
<text x="22.4" y="71.3">T_SWDIO</text>
<text x="130.6" y="68.9">T_SWDIO A13</text>
<text x="148.3" y="69.1">J16</text>
<text x="212.4" y="68.8">J64</text>
<text x="212.4" y="72">J65</text>
<text x="218.4" y="68.8">D13</text>
<text x="218.4" y="72">D14</text>
<text x="244.2" y="68.8">J89</text>
<text x="244.2" y="72">J90</text>
<text x="250.2" y="68.8">GND</text>
<text x="250.2" y="72">GND</text>
<text x="24.7" y="77.7">SWCLK</text>
<text x="25" y="74.5">RESET</text>
<text x="86.6" y="77.7">SWDIO</text>
<text x="130.3" y="72.1">T_SWCLK A14</text>
<text x="141.8" y="75.5">A15</text>
<text x="148.3" y="72.3">J17</text>
<text x="148.3" y="75.5">J18</text>
<text x="212.4" y="75.2">J66</text>
<text x="218.4" y="75.2">D15</text>
<text x="244.2" y="75.2">J91</text>
<text x="250.2" y="75.2">GND</text>
<text x="51.4" y="83.4">ATSAMD11C</text>
<text x="143.1" y="81.5">B0</text>
<text x="148.3" y="81.5">J19</text>
<text x="212.4" y="81.5">J67</text>
<text x="218.4" y="81.5">E0</text>
<text x="244.2" y="78.3">J92</text>
<text x="244.2" y="81.5">J93</text>
<text x="250.2" y="78.3">GND</text>
<text x="250.2" y="81.5">GND</text>
<text x="52.2" y="89.5">+3V3</text>
<text x="81" y="86.6">GND</text>
<text x="93.7" y="86.6">GND</text>
<text x="143.1" y="84.7">B1</text>
<text x="143.1" y="87.9">B2</text>
<text x="148.3" y="84.7">J20</text>
<text x="148.3" y="87.9">J21</text>
<text x="212.4" y="84.7">J68</text>
<text x="212.4" y="87.9">J69</text>
<text x="218.4" y="84.7">E1</text>
<text x="218.4" y="87.9">E2</text>
<text x="244.2" y="84.7">J94</text>
<text x="250.2" y="84.7">GND</text>
<text x="24.7" y="93.6">SWCLK</text>
<text x="25" y="90.4">SWDIO</text>
<text x="40.8" y="91.1">TP1</text>
<text x="40.8" y="94.2">TP2</text>
<text x="93.5" y="92.7">+3V3</text>
<text x="143.1" y="91.1">B3</text>
<text x="143.1" y="94.2">B4</text>
<text x="148.3" y="91.1">J22</text>
<text x="148.3" y="94.2">J23</text>
<text x="212.4" y="91.1">J70</text>
<text x="212.4" y="94.2">J71</text>
<text x="218.4" y="91.1">E3</text>
<text x="218.4" y="94.2">E4</text>
<text x="233.7" y="93">GND</text>
<text x="25" y="96.8">RESET</text>
<text x="40.8" y="97.4">TP3</text>
<text x="40.8" y="100.6">TP4</text>
<text x="51.8" y="98.2" transform="rotate(-90 51.8 98.2)">C5</text>
<text x="59.4" y="100" transform="rotate(-90 59.4 100)">100nF</text>
<text x="143.1" y="97.4">B5</text>
<text x="143.1" y="100.6">B6</text>
<text x="148.3" y="97.4">J24</text>
<text x="148.3" y="100.6">J25</text>
<text x="212.4" y="97.4">J72</text>
<text x="212.4" y="100.6">J73</text>
<text x="218.4" y="97.4">E5</text>
<text x="218.4" y="100.6">E6</text>
<text x="30" y="105.7">GND</text>
<text x="52.3" y="105.7">GND</text>
<text x="86.2" y="103.8">S2</text>
<text x="94.3" y="104.6" transform="rotate(-90 94.3 104.6)">R4</text>
<text x="143.1" y="103.8">B7</text>
<text x="143.1" y="107">B8</text>
<text x="148.3" y="103.8">J26</text>
<text x="148.3" y="107">J27</text>
<text x="212.4" y="103.8">J74</text>
<text x="212.4" y="107">J75</text>
<text x="218.4" y="103.8">E7</text>
<text x="218.4" y="107">E8</text>
<text x="37.5" y="114">R1</text>
<text x="102.5" y="109.5">T_RESET</text>
<text x="141.8" y="113.3">B10</text>
<text x="143.1" y="110.2">B9</text>
<text x="148.3" y="110.2">J28</text>
<text x="148.3" y="113.3">J29</text>
<text x="212.4" y="110.2">J76</text>
<text x="212.4" y="113.3">J77</text>
<text x="218.4" y="110.2">E9</text>
<text x="218.4" y="113.3">E10</text>
<text x="25" y="115.9">LED</text>
<text x="93.2" y="114.8" transform="rotate(-90 93.2 114.8)">C11</text>
<text x="100.8" y="115.3" transform="rotate(-90 100.8 115.3)">10nF</text>
<text x="141.8" y="116.5">B11</text>
<text x="141.8" y="119.7">B12</text>
<text x="148.3" y="116.5">J30</text>
<text x="148.3" y="119.7">J31</text>
<text x="212.4" y="116.5">J78</text>
<text x="212.4" y="119.7">J79</text>
<text x="218.4" y="116.5">E11</text>
<text x="218.4" y="119.7">E12</text>
<text x="24" y="125.4">PA02</text>
<text x="37.5" y="123.5">R2</text>
<text x="51.4" y="120.3">LED1</text>
<text x="77.8" y="121.6">GND</text>
<text x="93.7" y="121.6">GND</text>
<text x="141.8" y="122.9">B13</text>
<text x="148.3" y="122.9">J32</text>
<text x="212.4" y="122.9">J80</text>
<text x="218.4" y="122.9">E13</text>
<text x="51.4" y="129.9">LED2</text>
<text x="74.7" y="128.6">T_RESET_I</text>
<text x="94.8" y="126.7">R5</text>
<text x="105.7" y="128.6">T_RESET</text>
<text x="141.8" y="126.1">B14</text>
<text x="141.8" y="129.3">B15</text>
<text x="148.3" y="126.1">J33</text>
<text x="148.3" y="129.3">J34</text>
<text x="212.4" y="126.1">J81</text>
<text x="212.4" y="129.3">J82</text>
<text x="218.4" y="126.1">E14</text>
<text x="218.4" y="129.3">E15</text>
<text x="24" y="135">PA04</text>
<text x="37.5" y="133.1">R3</text>
<text x="77.6" y="137.2">+3V3</text>
<text x="143" y="135.9">C0</text>
<text x="148.3" y="135.9">J35</text>
<text x="207.6" y="135">XIN</text>
<text x="51.4" y="139.4">LED3</text>
<text x="58.7" y="143.9">GND</text>
<text x="91.8" y="140.4">J1</text>
<text x="143" y="139.1">C1</text>
<text x="143" y="142.3">C2</text>
<text x="148.3" y="139.1">J36</text>
<text x="148.3" y="142.3">J37</text>
<text x="207.6" y="138.2">XOUT</text>
<text x="41.6" y="145.2">S1</text>
<text x="105.7" y="144.5">T_SWDIO</text>
<text x="105.7" y="147.7">T_SWCLK</text>
<text x="143" y="145.5">C3</text>
<text x="143" y="148.7">C4</text>
<text x="148.3" y="145.5">J38</text>
<text x="148.3" y="148.7">J39</text>
<text x="227.6" y="146.8">VCC</text>
<text x="20.2" y="150.9">BUTTON</text>
<text x="143" y="151.9">C5</text>
<text x="143" y="155">C6</text>
<text x="148.3" y="151.9">J40</text>
<text x="148.3" y="155">J41</text>
<text x="208.8" y="153.8">JP2</text>
<text x="222.1" y="154.4">R6</text>
<text x="58.7" y="159.8">GND</text>
<text x="105.7" y="157.3">T_RESET</text>
<text x="143" y="158.2">C7</text>
<text x="143" y="161.4">C8</text>
<text x="148.3" y="158.2">J42</text>
<text x="148.3" y="161.4">J43</text>
<text x="205.3" y="159.5">VCC</text>
<text x="210.8" y="157.3">T_RESET</text>
<text x="77.8" y="166.2">GND</text>
<text x="141.7" y="167.8">C10</text>
<text x="143" y="164.6">C9</text>
<text x="148.3" y="164.6">J44</text>
<text x="148.3" y="167.8">J45</text>
<text x="35.7" y="170" transform="rotate(-90 35.7 170)">XOUT</text>
<text x="40.6" y="170">Q1</text>
<text x="48.4" y="170" transform="rotate(-90 48.4 170)">XIN</text>
<text x="65.2" y="172.2">VCC</text>
<text x="74.8" y="172.2">VCC</text>
<text x="84.3" y="172.2">VCC</text>
<text x="93.9" y="172.2">VCC</text>
<text x="103.4" y="172.2">VCC</text>
<text x="113" y="172.2">VCC</text>
<text x="141.7" y="170.9">C11</text>
<text x="148.3" y="170.9">J46</text>
<text x="141.7" y="174.1">C12</text>
<text x="141.7" y="177.3">C13</text>
<text x="148.3" y="174.1">J47</text>
<text x="148.3" y="177.3">J48</text>
<text x="32.7" y="181" transform="rotate(-90 32.7 181)">C2</text>
<text x="40.3" y="182.1" transform="rotate(-90 40.3 182.1)">12pF</text>
<text x="45.4" y="181" transform="rotate(-90 45.4 181)">C4</text>
<text x="53.1" y="182.1" transform="rotate(-90 53.1 182.1)">12pF</text>
<text x="64.5" y="181" transform="rotate(-90 64.5 181)">C6</text>
<text x="72.2" y="182.7" transform="rotate(-90 72.2 182.7)">100nF</text>
<text x="74.1" y="181" transform="rotate(-90 74.1 181)">C8</text>
<text x="81.7" y="182.7" transform="rotate(-90 81.7 182.7)">100nF</text>
<text x="83.6" y="181.6" transform="rotate(-90 83.6 181.6)">C10</text>
<text x="91.2" y="182.7" transform="rotate(-90 91.2 182.7)">100nF</text>
<text x="93.2" y="181.6" transform="rotate(-90 93.2 181.6)">C12</text>
<text x="100.8" y="182.7" transform="rotate(-90 100.8 182.7)">100nF</text>
<text x="102.7" y="181.6" transform="rotate(-90 102.7 181.6)">C13</text>
<text x="110.3" y="182.7" transform="rotate(-90 110.3 182.7)">100nF</text>
<text x="112.3" y="181.6" transform="rotate(-90 112.3 181.6)">C14</text>
<text x="119.9" y="182.7" transform="rotate(-90 119.9 182.7)">100nF</text>
<text x="141.7" y="180.5">C14</text>
<text x="141.7" y="183.7">C15</text>
<text x="148.3" y="180.5">J49</text>
<text x="148.3" y="183.7">J50</text>
<text x="33.2" y="188.5">GND</text>
<text x="45.9" y="188.5">GND</text>
<text x="65" y="188.5">GND</text>
<text x="74.6" y="188.5">GND</text>
<text x="84.1" y="188.5">GND</text>
<text x="93.7" y="188.5">GND</text>
<text x="103.2" y="188.5">GND</text>
<text x="112.8" y="188.5">GND</text>
<text x="175.9" y="188.5">GD32F407V</text>
<text x="205.1" y="188.5">GND</text>
</g>
<g font-size="1.8" fill="#808080">
<text x="96.8" y="105.3" transform="rotate(-90 96.8 105.3)">100K</text>
<text x="37.4" y="116.5">470</text>
<text x="37.4" y="126.1">470</text>
<text x="94.7" y="129.3">470</text>
<text x="37.4" y="135.6">470</text>
<text x="222.4" y="151.5">1K</text>
</g>
</svg>
